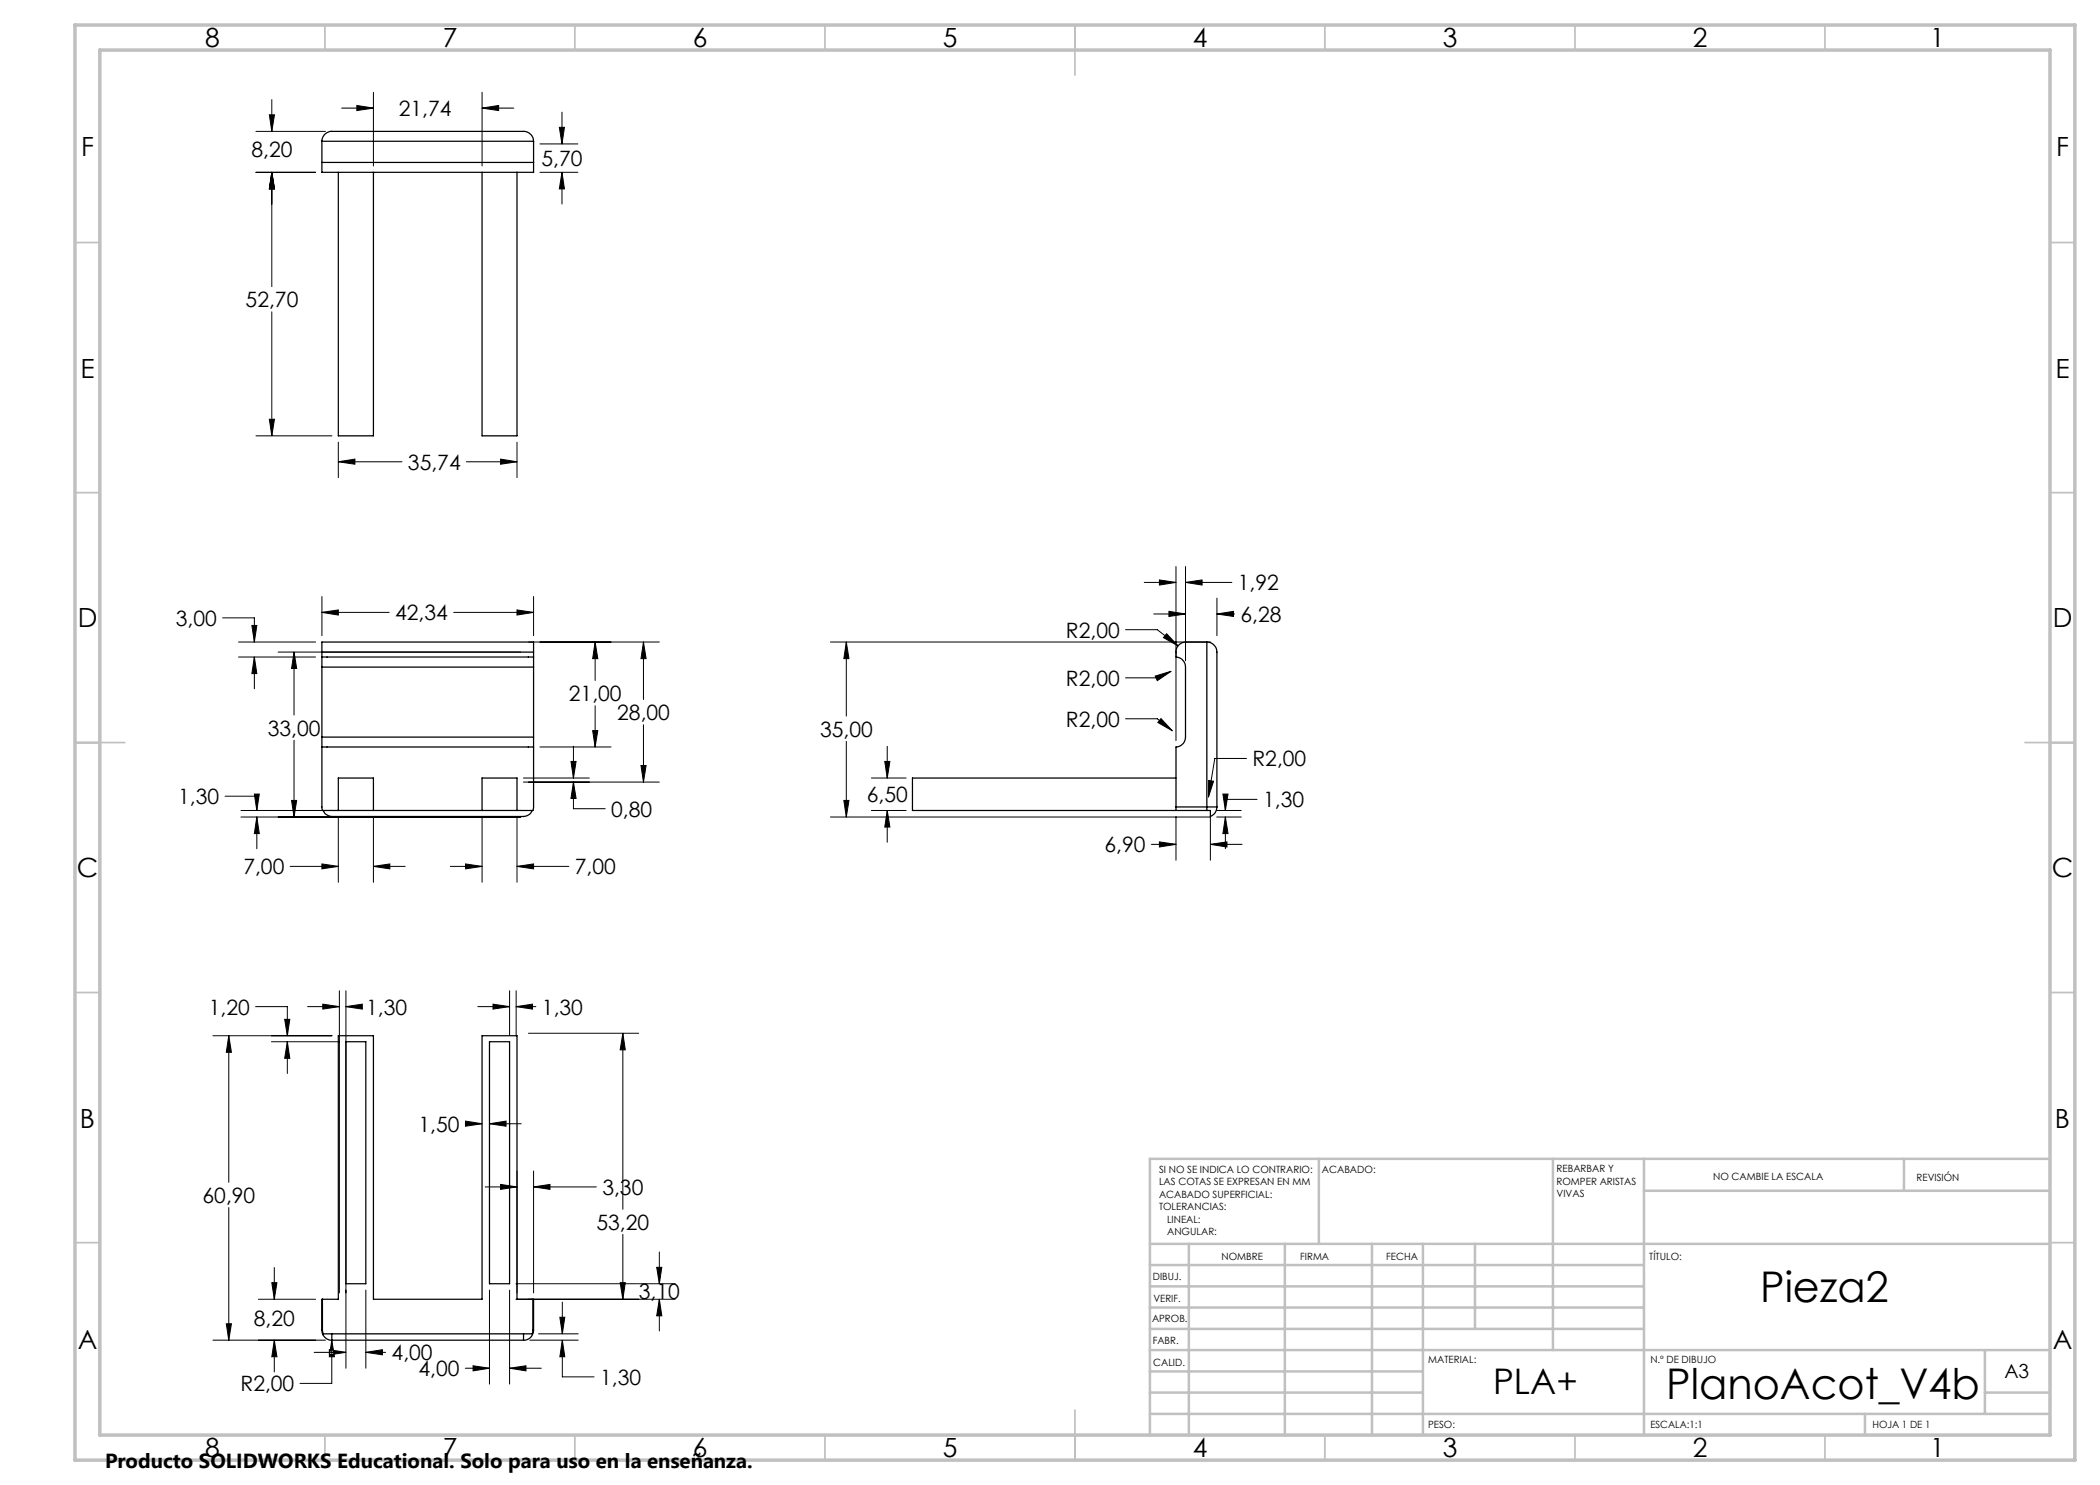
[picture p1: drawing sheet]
<svg xmlns="http://www.w3.org/2000/svg" width="420mm" height="297mm" viewBox="0 0 420 297" stroke-linecap="round" stroke-linejoin="round" font-family="sans-serif">
<g fill="none" stroke="#000" stroke-width=".25">
<path d="M64.4 28.3a1.98 1.98 0 0 1 2-2h38.3a2.04 2.04 0 0 1 2 2M64.4 32.5v2h42.3v-2M64.4 28.3v4.2M64.4 28.3h42.3M64.4 32.5h42.3M67.7 34.5v52.7h7v-52.7M96.4 34.5v52.7h7v-52.7M106.7 28.3v4.2M64.4 133.4h42.3M64.4 131.4v2M64.4 130.4v-2h42.3v2M64.4 131.4h42.3"/>
<path d="M64.4 130.4v1M64.4 133.4v14M64.4 130.4h42.3M106.7 131.4v2M106.7 130.4v1M106.7 133.4v14M241.4 128.4a2.03 2.03 0 0 1 2 2v31M241.4 128.4h-4.2a1.97 1.97 0 0 0-2 2v1a1.98 1.98 0 0 1 1.9 2v14a1.96 1.96 0 0 1-1.9 2v12M241.4 128.4v33M64.4 147.4v2M64.4 147.4h42.3M64.4 149.4v12.3l.1 .4h42.1l.1-.5v-12.2"/>
<path d="M64.4 149.4h42.3M106.7 147.4v2M235.2 155.6h-52.7v6.5h58.9M64.6 162.1a2.03 2.03 0 0 0 1.8 1.2h38.3a1.92 1.92 0 0 0 1.7-1.2M67.7 162.1v-6.5h7v6.5M96.4 162.1v-6.5h7v6.5M235.2 161.4v.7M235.2 161.4h6.2M241.4 161.4v.7M241.4 161.4h2M243.4 161.4a2 2 0 0 1-1.3 1.9v-1.2h-.7M69.2 208.3h4v48.4h-4z"/>
<path d="M97.9 208.3h4v48.4h-4zM64.5 259.9h-.1v6.2M64.5 259.9h3.2v-52.8h7v52.8h21.7v-52.8h7v52.8h3.2M64.5 259.9v6.2M106.6 259.9h.1v6.2M106.6 259.9v6.2M64.4 266.1a1.97 1.97 0 0 0 2 1.9M64.4 266.1h.1M64.5 266.1v.1a.42 .42 0 0 0 .1 .5 .42 .42 0 0 0 .5 .1h1.3M66.4 266.8v1.2M66.4 266.8h38.3M66.4 268h38.3"/>
<path d="M104.7 266.8v1.2M106.6 266.1v.1a.52 .52 0 0 1-.3 .6 .52 .52 0 0 1-.5 0h-1.1M106.6 266.1h.1M106.7 266.1a1.97 1.97 0 0 1-2 1.9"/>
</g>
<g fill="none" stroke="#000" stroke-width=".2">
<path d="M54.4 19.9v6.4M74.7 18.4v14.8M96.4 18.4v14.8M51.2 34.5h11.9M51.2 26.3h13.9M53.9 23h1l-.5 3.3zM54.4 34.5l.5 3.3h-1zM54.4 34.5v22.8M68.3 21.6h6.4M71.4 21.1l3.3 .5-3.3 .5zM96.4 21.6l3.3-.5v1zM96.4 21.6h6.4"/>
<path d="M108 34.5h7.6M108 28.8h7.6M111.9 25.5h1l-.5 3.3zM112.4 34.5l.5 3.3h-1zM112.4 22.4v6.4M112.4 34.5v6.3M54.4 62.4v24.8M51.2 87.2h15.2M53.9 83.9h1l-.5 3.3zM67.7 92.4l3.3-.6v1zM67.7 88.4v7.1M67.7 92.4h12.7"/>
<path d="M93.3 92.4h10.1M100.1 91.8l3.3 .6-3.3 .4zM103.4 88.4v7.1M64.4 119.3v7.8M106.7 119.3v7.8M228.8 116.5h6.4M231.9 116l3.3 .5-3.3 .5zM235.2 113.3v34.8M237.1 116.5l3.3-.5v1zM237.1 113.3v18.8M237.1 116.5h9.3M243.4 119.6v7.5"/>
<path d="M44.5 123.6h6.4v4.8M47.7 128.4h15.4M47.7 131.4h15.4M50.4 125.1h1l-.5 3.3zM50.9 131.4l.5 3.3h-1zM50.9 131.4v6.4M55.6 130.4h48.5M58.8 130.4l.5 3.3h-1zM58.8 130.4v12.6M64.4 122.5l3.3-.5v1zM64.4 122.5h13.4M90.7 122.5h16"/>
<path d="M103.4 122l3.3 .5-3.3 .5zM105.7 128.4h26.2M119 128.4l.6 3.3h-1.1zM119 128.4v7.7M128.7 128.4l.5 3.3h-1zM128.7 128.4v11.5M166.1 128.4h76M169.3 128.4l.5 3.3h-1zM169.3 128.4v14.8M225.1 125.9h6.4l4.1 3.3M230.8 122.8h6.3M231 135.2l3.2-.9-2.7 1.8z"/>
<path d="M233.3 126.7l2.3 2.5-2.9-1.7zM233.8 122.3l3.3 .5-3.3 .5zM234.2 134.3l-2.7 1.3h-6.4M243.4 122.8l3.3-.5v1zM243.4 122.8h3.5M45 159.2h6.4v2.9M50.9 158.8h1l-.5 3.3zM58.8 148.1v15.3M104.7 156.4h27.2M104.7 155.6h13.2M108 149.4h14.2M114.2 152.3h1l-.5 3.3z"/>
<path d="M114.7 156.4l.5 3.3h-1zM114.7 156.4v5.3h6.3M114.7 149.3v6.3M118.5 146.1h1.1l-.6 3.3zM119 141.1v8.3M128.2 153.1h1l-.5 3.3zM128.7 145v11.4M169.3 148.3v15.1M174.3 155.6h6.9M177 152.3h1l-.6 3.3zM177.4 149.3v6.3M225.1 143.8h6.4l3 2.4"/>
<path d="M232.2 143.7l2.3 2.5-2.9-1.7zM241.7 156.1l1 .1-1 3.2zM244.6 158.8h1l-.5 3.3zM249.3 151.7h-6.3l-1.3 7.7M251.4 159.9h-6.3v2.2M48.2 163.4h55.9M48.2 162.1h55.9M51.4 163.4l.5 3.3h-1zM51.4 163.4v6.4M58 173.3h9.7M58.3 160.1h1l-.5 3.3zM64.4 172.8l3.3 .5-3.3 .5z"/>
<path d="M67.7 163.4v13.1M74.7 173.3l3.3-.5v1zM74.7 173.3h6.3M74.7 163.4v13.1M90.1 173.3h6.3M93.1 172.8l3.3 .5-3.3 .5zM96.4 163.4v13.1M103.4 173.3l3.3-.5v1zM103.4 163.4v13.1M103.4 173.3h10.4M166.1 163.4h76M168.8 160.1h1l-.5 3.3z"/>
<path d="M174.3 162.1h6.9M177.4 162.1l.6 3.3h-1zM177.4 162.1v6.3M230.3 168.9h4.9M231.9 168.4l3.3 .5-3.3 .5zM235.2 163.4v8.6M242.1 168.9l3.3-.5v1zM242.1 163.4v8.6M242.1 168.9h6.3M243.3 163.4h4.9M243.3 162.1h4.9M245.1 163.4l.5 3.3h-1z"/>
<path d="M245.1 163.4v6.4M67.9 198.2v60.4M69.2 198.2v75.4M101.9 198.2v8.9M103.2 198.2v8.9M42.6 207.1h23.8M45.8 207.1l.5 3.4h-1zM45.8 207.1v29.4M51.1 201.3h6.4v5.8M54.3 208.3h13.6M56.9 203.9h1.1l-.5 3.2zM57.5 208.3l.5 3.4h-1.1z"/>
<path d="M57.5 208.3v6.4M61.5 201.3h6.4M64.6 200.8l3.3 .5-3.3 .5zM69.2 201.3l3.3-.5v1zM69.2 201.3h2.8M95.6 201.3h6.3M98.6 200.8l3.3 .5-3.3 .5zM103.2 201.3l3.3-.5v1zM103.2 201.3h4M105.7 206.7h22M124.6 206.7l.5 3.3h-1.1zM124.6 206.7v35.2"/>
<path d="M93.1 224.8h3.3M93.1 224.2l3.3 .6-3.3 .4zM97 237.4h6.4M97.9 224.8l3.3-.6v1zM97.9 224.8h6.3M100.1 236.9l3.3 .5-3.3 .5zM103.4 234.2v24.4M106.7 237.4l3.3-.5v1zM106.7 234.2v24.4M106.7 237.4h12.6M45.8 241.5v26.5M51.7 259.9h11.4"/>
<path d="M54.4 256.5h1l-.5 3.4zM54.9 253.5v6.4M73.2 258v15.6M97.9 258v18.8M101.9 258v18.8M103.2 259.9h31.8M103.2 256.7h31.8M124 256.5h1.1l-.5 3.4zM124.6 246.9v13M131.3 253.5h1.1l-.5 3.2zM131.9 259.9l.5 3.3h-1.1zM131.9 250.4v6.3"/>
<path d="M131.9 259.9v6.3M42.6 268h22.5M45.3 264.8h1l-.5 3.2zM54.9 268l.5 3.4h-1zM54.9 268v6.4M62.8 270.5h6.4M65.9 269.9l3.3 .6-3.3 .5zM66.4 268l.5 3.4h-1zM66.4 268v8.7h-6.4M73.2 270.5l3.3-.6v1.1zM73.2 270.5h3.9M93.1 273.6h4.8"/>
<path d="M94.6 273.2l3.3 .4-3.3 .6zM101.9 273.6l3.3-.4v1zM101.9 273.6h6.4M106 268h9.6M107.7 266.8h7.9M112 263.5h1l-.5 3.3zM112.5 268l.5 3.4h-1zM112.5 268v7.4h6.3M112.5 260.4v6.4"/>
</g>
<g fill="none" stroke="#c0c0c0" stroke-width=".35">
<path d="M65 5v5M115 5v5M165 5v5M215 5v10M265 5v5M315 5v5M365 5v5M15 48.5h5M410 48.5h5M15 98.5h5M410 98.5h5M15 148.5h10"/>
<path d="M405 148.5h10M15 198.5h5M410 198.5h5M15 248.5h5M410 248.5h5M65 287v5M115 287v5M165 287v5M215 282v10M265 287v5M315 287v5M365 287v5"/>
</g>
<g fill="none" stroke="#c0c0c0" stroke-width=".5">
<path d="M263.8 231.8v17M310.6 231.8v38.2M328.8 231.8v55.2M328.8 238.2h81.2M380.8 231.8v6.4M410 231.8h-180v55.2M230 248.8h180M230 257.3h98.8M230 253h98.8M237.8 248.8v38.2M257 248.8v38.2M274.4 248.8v38.2"/>
<path d="M284.6 248.8v38.2M295 248.8v17M230 265.8h98.8M230 261.5h98.8M230 278.5h54.6M230 274.3h54.6M230 270h180M397 278.5h13M397 270v12.8M230 282.8h180M373 282.8v4.2"/>
</g>
<path d="M15 5h400v287h-400zM20 10h390v277h-390z" fill="none" stroke="#c0c0c0" stroke-width=".7"/>
<path d="M128.7 128.4l.5 3.3h-1zM128.2 153.1h1l-.5 3.3zM51.4 163.4l.5 3.3h-1zM50.9 158.8h1l-.5 3.3zM64.4 122.5l3.3-.5v1zM103.4 122l3.3 .5-3.3 .5zM119 128.4l.6 3.3h-1.1zM118.5 146.1h1.1l-.6 3.3zM114.7 156.4l.5 3.3h-1zM114.2 152.3h1l-.5 3.3zM50.4 125.1h1l-.5 3.3zM50.9 131.4l.5 3.3h-1zM93.1 172.8l3.3 .5-3.3 .5zM103.4 173.3l3.3-.5v1zM64.4 172.8l3.3 .5-3.3 .5zM74.7 173.3l3.3-.5v1zM58.3 160.1h1l-.5 3.3zM58.8 130.4l.5 3.3h-1zM168.8 160.1h1l-.5 3.3zM169.3 128.4l.5 3.3h-1zM233.8 122.3l3.3 .5-3.3 .5zM243.4 122.8l3.3-.5v1zM245.1 163.4l.5 3.3h-1zM244.6 158.8h1l-.5 3.3zM231.9 168.4l3.3 .5-3.3 .5zM242.1 168.9l3.3-.5v1zM241.7 156.1v3.3l1-3.2zM231 135.2l.5 .9 2.7-1.8zM232.2 143.7l-.6 .8 2.9 1.7zM233.3 126.7l-.6 .8 2.9 1.7zM177 152.3h1l-.6 3.3zM177.4 162.1l.6 3.3h-1zM231.9 116l3.3 .5-3.3 .5zM237.1 116.5l3.3-.5v1zM54.4 256.5h1l-.5 3.4zM54.9 268l.5 3.4h-1zM124 256.5h1.1l-.5 3.4zM124.6 206.7l.5 3.3h-1.1zM66.4 268l-.5 3.4h1zM93.1 224.2l3.3 .6-3.3 .4zM97.9 224.8l3.3-.6v1zM103.2 201.3l3.3-.5v1zM98.6 200.8l3.3 .5-3.3 .5zM64.6 200.8l3.3 .5-3.3 .5zM69.2 201.3l3.3-.5v1zM131.9 259.9l.5 3.3h-1.1zM131.3 253.5h1.1l-.5 3.2zM45.8 207.1l.5 3.4h-1zM45.3 264.8h1l-.5 3.2zM56.9 203.9h1.1l-.5 3.2zM57.5 208.3l.5 3.4h-1.1zM100.1 236.9l3.3 .5-3.3 .5zM106.7 237.4l3.3-.5v1zM112 263.5h1l-.5 3.3zM112.5 268l.5 3.4h-1zM94.6 273.2l3.3 .4-3.3 .6zM101.9 273.6l3.3-.4v1zM65.9 269.9l3.3 .6-3.3 .5zM73.2 270.5l3.3-.6v1.1zM112.4 34.5l.5 3.3h-1zM111.9 25.5h1l-.5 3.3zM67.7 92.4l3.3-.6v1zM100.1 91.8l3.3 .6-3.3 .4zM54.4 34.5l.5 3.3h-1zM53.9 83.9h1l-.5 3.3zM71.4 21.1l3.3 .5-3.3 .5zM96.4 21.6l3.3-.5v1zM53.9 23h1l-.5 3.3zM54.4 34.5l.5 3.3h-1z" fill="#000"/>
<g font-size="8.5">
<text x="352" y="260.4">Pieza2</text>
<text x="333.3" y="279.7">PlanoAcot_V4b</text>
</g>
<text font-size="7.1" x="298.6" y="278.8">PLA+</text>
<g font-size="5.3">
<text x="41" y="9.5">8</text>
<text x="88.5" y="9.5">7</text>
<text x="138.5" y="9.5">6</text>
<text x="188.5" y="9.5">5</text>
<text x="238.5" y="9.5">4</text>
<text x="288.5" y="9.5">3</text>
<text x="338.5" y="9.5">2</text>
<text x="386" y="9.5">1</text>
<text x="16.2" y="31.2">F</text>
<text x="411.2" y="31.2">F</text>
<text x="16.1" y="75.5">E</text>
<text x="411.1" y="75.5">E</text>
<text x="15.5" y="125.5">D</text>
<text x="410.5" y="125.5">D</text>
<text x="15.4" y="175.5">C</text>
<text x="410.4" y="175.5">C</text>
<text x="16" y="225.5">B</text>
<text x="411" y="225.5">B</text>
<text x="15.5" y="269.7">A</text>
<text x="410.5" y="269.7">A</text>
<text x="41" y="291.5">8</text>
<text x="88.5" y="291.5">7</text>
<text x="138.5" y="291.5">6</text>
<text x="188.5" y="291.5">5</text>
<text x="238.5" y="291.5">4</text>
<text x="288.5" y="291.5">3</text>
<text x="338.5" y="291.5">2</text>
<text x="386" y="291.5">1</text>
</g>
<g font-size="4.2">
<text x="79.7" y="23.2">21,74</text>
<text x="50.3" y="31.4">8,20</text>
<text x="108.3" y="33.2">5,70</text>
<text x="49.1" y="61.5">52,70</text>
<text x="81.6" y="93.9">35,74</text>
<text x="247.6" y="118.1">1,92</text>
<text x="35.2" y="125.2">3,00</text>
<text x="79" y="124.1">42,34</text>
<text x="248.1" y="124.4">6,28</text>
<text x="213.2" y="127.5">R2,00</text>
<text x="213.2" y="137.1">R2,00</text>
<text x="113.8" y="140.2">21,00</text>
<text x="53.6" y="147.1">33,00</text>
<text x="123.5" y="144">28,00</text>
<text x="164" y="147.3">35,00</text>
<text x="213.2" y="145.4">R2,00</text>
<text x="250.5" y="153.3">R2,00</text>
<text x="35.6" y="160.8">1,30</text>
<text x="173.4" y="160.4">6,50</text>
<text x="252.6" y="161.5">1,30</text>
<text x="122.2" y="163.3">0,80</text>
<text x="220.9" y="170.5">6,90</text>
<text x="48.7" y="174.9">7,00</text>
<text x="115" y="174.9">7,00</text>
<text x="41.8" y="202.9">1,20</text>
<text x="73.2" y="202.9">1,30</text>
<text x="108.4" y="202.9">1,30</text>
<text x="83.7" y="226.3">1,50</text>
<text x="120.5" y="239">3,30</text>
<text x="40.5" y="240.6">60,90</text>
<text x="119.3" y="246">53,20</text>
<text x="127.8" y="259.8">3,10</text>
<text x="50.8" y="265.1">8,20</text>
<text x="78.3" y="272.1">4,00</text>
<text x="83.7" y="275.3">4,00</text>
<text x="48.1" y="278.3">R2,00</text>
<text x="120" y="277">1,30</text>
</g>
<text font-size="4.1" x="21" y="293.7">Producto SOLIDWORKS Educational. Solo para uso en la enseñanza.</text>
<text font-size="3.9" x="400.9" y="275.5">A3</text>
<g font-size="2">
<text x="231.8" y="234.6">SI NO SE INDICA LO CONTRARIO:</text>
<text x="231.8" y="237.1">LAS COTAS SE EXPRESAN EN MM</text>
<text x="231.8" y="239.6">ACABADO SUPERFICIAL:</text>
<text x="264.4" y="234.6">ACABADO:</text>
<text x="311.3" y="234.5">REBARBAR Y</text>
<text x="311.3" y="237">ROMPER ARISTAS</text>
<text x="311.3" y="239.5">VIVAS</text>
<text x="342.6" y="236">NO CAMBIE LA ESCALA</text>
<text x="383.3" y="236.2">REVISIÓN</text>
<text x="231.8" y="242.1">TOLERANCIAS:</text>
<text x="233.4" y="244.6">LINEAL:</text>
<text x="233.4" y="247.1">ANGULAR:</text>
<text x="244.3" y="252">NOMBRE</text>
<text x="260" y="251.9">FIRMA</text>
<text x="277.2" y="251.9">FECHA</text>
<text x="329.9" y="251.9">TÍTULO:</text>
<text x="230.6" y="256.1">DIBUJ.</text>
<text x="230.7" y="260.3">VERIF.</text>
<text x="230.4" y="264.4">APROB.</text>
<text x="230.5" y="268.8">FABR.</text>
<text x="230.7" y="273.1">CALID.</text>
<text x="285.6" y="272.5">MATERIAL:</text>
<text x="330.1" y="272.5">N.º DE DIBUJO</text>
<text x="285.6" y="285.5">PESO:</text>
<text x="330.1" y="285.6">ESCALA:1:1</text>
<text x="374.5" y="285.6">HOJA 1 DE 1</text>
</g>
</svg>
